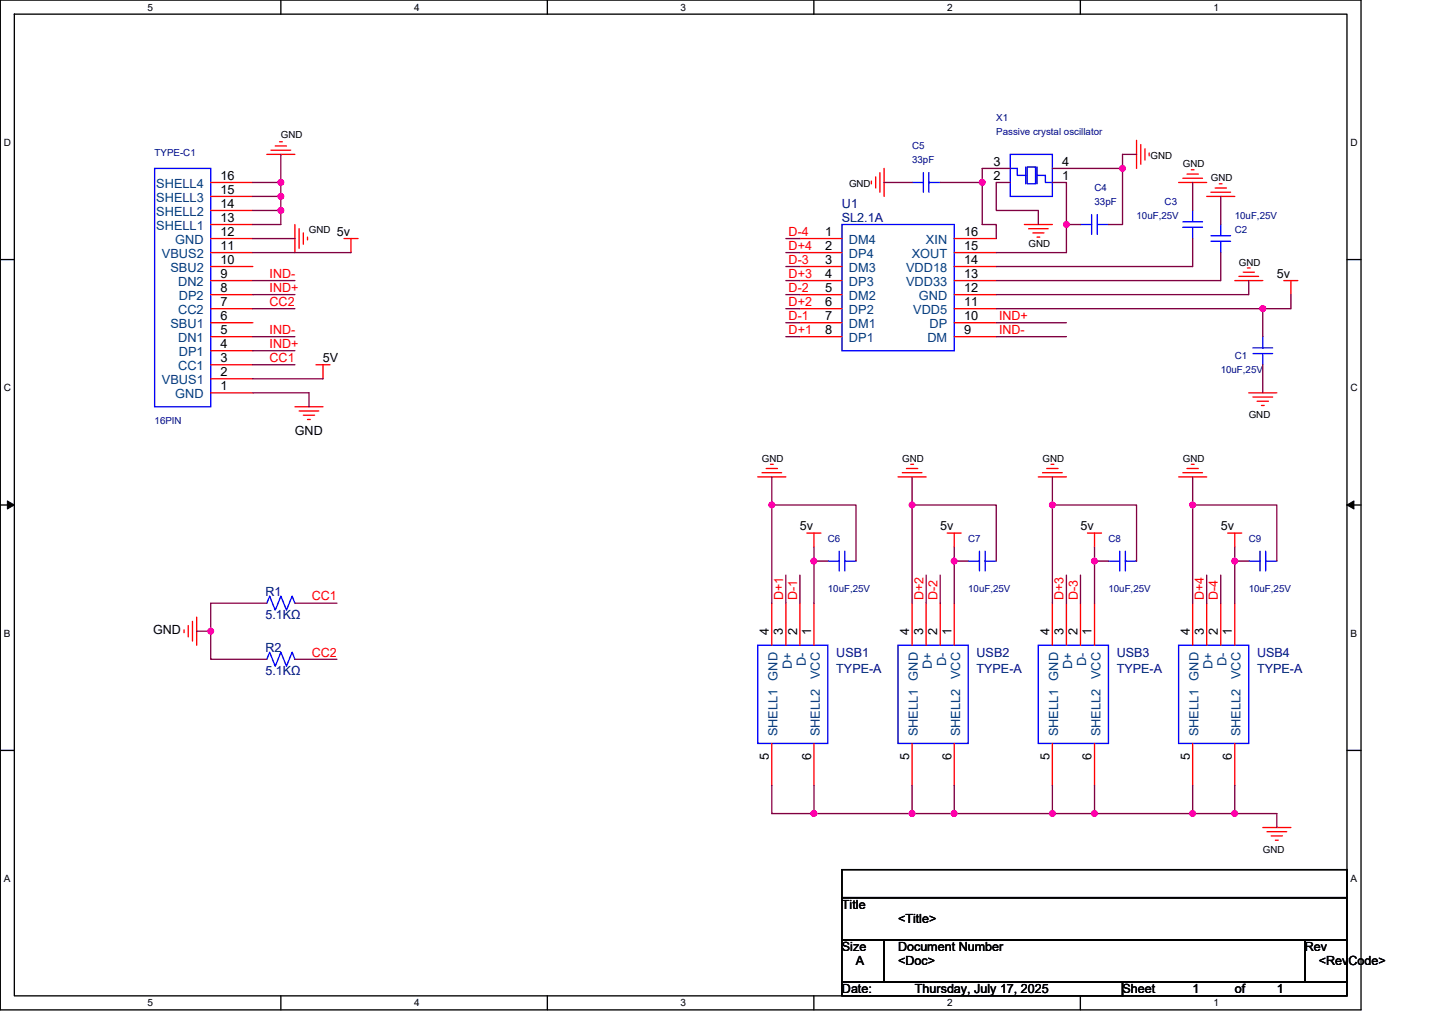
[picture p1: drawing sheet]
<svg xmlns="http://www.w3.org/2000/svg" width="297mm" height="210mm" viewBox="0 0 297 210" stroke-linecap="round" stroke-linejoin="round" font-family="sans-serif">
<path d="M.1 0h280.8v208.5h-280.8zM3 2.9h275v202.7h-275z" fill="none" stroke="#000" stroke-width=".28"/>
<g fill="#fff">
<path d="M30.5 .3h1.1v2.3h-1.1z"/>
<path d="M30.5 205.9h1.1v2.3h-1.1z"/>
</g>
<path d="M58 0v2.9M58 205.6v2.9" fill="none" stroke="#000" stroke-width=".28"/>
<g fill="#fff">
<path d="M85.5 .3h1.1v2.3h-1.1z"/>
<path d="M85.5 205.9h1.1v2.3h-1.1z"/>
</g>
<path d="M113 0v2.9M113 205.6v2.9" fill="none" stroke="#000" stroke-width=".28"/>
<g fill="#fff">
<path d="M140.5 .3h1.1v2.3h-1.1z"/>
<path d="M140.5 205.9h1.1v2.3h-1.1z"/>
</g>
<path d="M168 0v2.9M168 205.6v2.9" fill="none" stroke="#000" stroke-width=".28"/>
<g fill="#fff">
<path d="M195.5 .3h1.2v2.3h-1.2z"/>
<path d="M195.5 205.9h1.2v2.3h-1.2z"/>
</g>
<path d="M223 0v2.9M223 205.6v2.9" fill="none" stroke="#000" stroke-width=".28"/>
<g fill="#fff">
<path d="M250.5 .3h1.2v2.3h-1.2z"/>
<path d="M250.5 205.9h1.2v2.3h-1.2z"/>
<path d="M.8 28.3h1.5v2.3h-1.5z"/>
<path d="M278.8 28.3h1.5v2.3h-1.5z"/>
<path d="M.8 78.9h1.5v2.3h-1.5z"/>
<path d="M278.8 78.9h1.5v2.3h-1.5z"/>
</g>
<path d="M.1 53.6h2.9M278 53.6h2.9" fill="none" stroke="#000" stroke-width=".28"/>
<g fill="#fff">
<path d="M.8 129.6h1.4v2.3h-1.4z"/>
<path d="M278.8 129.6h1.4v2.3h-1.4z"/>
</g>
<path d="M.1 104.3h2.9M278 104.3h2.9" fill="none" stroke="#000" stroke-width=".28"/>
<path d="M1.5 103.4l1.5 .9-1.5 .8zM278 104.3l1.5-.9v1.7z" fill="#000" stroke="#000" stroke-width=".21"/>
<g fill="#fff">
<path d="M.8 180.3h1.4v2.3h-1.4z"/>
<path d="M278.8 180.3h1.4v2.3h-1.4z"/>
</g>
<path d="M.1 154.9h2.9M278 154.9h2.9M173.8 179.6h104.2v5.7h-104.2zM173.8 194h8.7v8.7h-8.7zM173.8 185.3h104.2v8.7h-104.2zM182.5 194h86.9v8.7h-86.9zM269.4 194h8.6v8.7h-8.6zM173.8 202.7h57.9v2.9h-57.9zM231.7 202.7h46.3v2.9h-46.3z" fill="none" stroke="#000" stroke-width=".28"/>
<g fill="none" stroke="#f00" stroke-width=".28">
<path d="M43.5 37.7h8.7M55.1 31.9h5.8M55.9 31h4.1M56.8 30.1h2.3M57.7 29.3h.6M179.9 37.4v.6M180.8 36.5v2.3M181.6 35.6v4.1M182.5 34.8v5.8M188.3 37.7h.1M194.1 37.7h.1M208.6 37.7h.1"/>
<path d="M208.6 34.8h.1M217.2 37.7h.1M217.2 34.8h.1M234.6 29v5.8M235.5 29.8v4.1M236.3 30.7v2.3M237.2 31.6v.6M243.3 37.7h5.8M244.2 36.8h4M245 35.9h2.4M245.9 35.1h.6M250 39.7h4"/>
<path d="M250.8 38.8h2.3M251.7 38h.6M43.5 57.9h8.7M43.5 55h8.7M43.5 52.2h8.7M43.5 49.3h8.7M43.5 46.4h8.7M43.5 43.5h8.7M43.5 40.6h8.7M60.9 46.4v5.8M61.7 47.2v4.1M62.6 48.1v2.3"/>
<path d="M63.5 49v.5M71 49.3h2.9M72.5 49.3v2.9M165.1 49.3h8.7M165.1 52.2h8.7M165.1 55h8.7M165.1 57.9h8.7M197 57.9h8.7M197 55h8.7M197 52.2h8.7M197 49.3h8.7M211.5 46.4h5.7"/>
<path d="M212.3 47.2h4.1M213.2 48.1h2.3M214.1 49h.5M223 46.4h.1M228.8 46.4h.1M246.2 43.5h.1M246.2 49.3h.1M249.1 40.6h5.8M252 46.4h.1M252 52.2h.1M254.9 57.9h5.8M255.8 57.1h4"/>
<path d="M256.6 56.2h2.3M257.5 55.3h.6M265 57.9h2.9M266.5 57.9v2.9M43.5 78.2h8.7M43.5 75.3h8.7M43.5 72.4h8.7M43.5 69.5h8.7M43.5 66.6h8.7M43.5 63.7h8.7M43.5 60.8h8.7M65.2 75.3h2.9"/>
<path d="M66.7 75.3v2.9M165.1 60.8h8.7M165.1 63.7h8.7M165.1 66.6h8.7M165.1 69.5h8.7M197 69.5h8.7M197 66.6h8.7M197 63.7h8.7M197 60.8h8.7M260.7 69.5h.1M260.7 75.3h.1M43.5 81.1h8.7"/>
<path d="M60.9 84h5.8M61.7 84.9h4.1M62.6 85.7h2.3M63.5 86.6h.5M156.4 98.5h5.8M157.3 97.6h4.1M158.2 96.7h2.3M159 95.9h.6M185.4 98.5h5.8M186.2 97.6h4.1M187.1 96.7h2.3M188 95.9h.6"/>
<path d="M214.3 98.5h5.8M215.2 97.6h4.1M216.1 96.7h2.3M217 95.9h.5M243.3 98.5h5.8M244.2 97.6h4M245 96.7h2.4M245.9 95.9h.6M257.8 81.1h5.8M258.6 82h4.1M259.5 82.8h2.3M260.4 83.7h.6"/>
<path d="M166.6 110.1h2.9M168 110.1v2.8M170.9 115.8h.1M176.7 115.8h.1M195.5 110.1h2.9M197 110.1v2.8M199.9 115.8h.1M205.7 115.8h.1M224.5 110.1h2.9M225.9 110.1v2.8M228.8 115.8h.1M234.6 115.8h.1"/>
<path d="M253.4 110.1h2.9M254.9 110.1v2.8M257.8 115.8h.1M263.6 115.8h.1M38 130v.6M38.9 129.2v2.3M39.7 128.3v4.1M40.6 127.4v5.8M55.1 124.5h.1M55.1 136.1h.1M60.9 124.5h.1M60.9 136.1h.1"/>
<path d="M159.3 124.5v8.7M162.2 124.5v8.7M165.1 124.5v8.7M168 124.5v8.7M188.3 124.5v8.7M191.2 124.5v8.7M194.1 124.5v8.7M197 124.5v8.7M217.2 124.5v8.7M220.1 124.5v8.7M223 124.5v8.7M225.9 124.5v8.7"/>
<path d="M246.2 124.5v8.7M249.1 124.5v8.7M252 124.5v8.7M254.9 124.5v8.7M159.3 153.5v8.7M168 153.5v8.7M188.3 153.5v8.7M197 153.5v8.7M217.2 153.5v8.7M225.9 153.5v8.7M246.2 153.5v8.7M254.9 153.5v8.7"/>
<path d="M260.7 170.9h5.8M261.5 171.7h4.1M262.4 172.6h2.3M263.3 173.5h.6"/>
</g>
<g fill="none" stroke="#00f" stroke-width=".28">
<path d="M31.9 34.8h11.6v49.2h-11.6zM188.3 37.7h2.3M190.6 35.6v4.1M191.7 35.6v4.1M191.7 37.7h2.4M208.6 31.9h8.6v8.7h-8.6zM208.6 34.8h1.4v1.4h1.7M211.7 34.5v3.5M212 34.5h1.8v3.5h-1.8zM214.1 34.5v3.5M214.1 36.2h1.7v1.5h1.4M173.8 46.4h23.2v26h-23.2z"/>
<path d="M223 46.4h2.3M225.3 44.3v4.1M226.5 44.3v4.1M226.5 46.4h2.3M244.2 45.8h4M244.2 46.9h4M246.2 43.5v2.3M246.2 46.9v2.4M250 48.7h4M250 49.8h4M252 46.4v2.3M252 49.8v2.4"/>
<path d="M258.6 71.8h4.1M258.6 73h4.1M260.7 69.5v2.3M260.7 73v2.3M170.9 115.8h2.3M173.2 113.8v4.1M174.4 113.8v4.1M174.4 115.8h2.3M199.9 115.8h2.3M202.2 113.8v4.1M203.3 113.8v4.1M203.3 115.8h2.4"/>
<path d="M228.8 115.8h2.3M231.1 113.8v4.1M232.3 113.8v4.1M232.3 115.8h2.3M257.8 115.8h2.3M260.1 113.8v4.1M261.3 113.8v4.1M261.3 115.8h2.3M55.1 124.5l.6-1.4 1.1 2.9 1.2-2.9 1.1 2.9 1.2-2.9 .6 1.4M55.1 136.1l.6-1.4 1.1 2.9 1.2-2.9 1.1 2.9 1.2-2.9 .6 1.4M156.4 133.2h14.5v20.3h-14.5zM185.4 133.2h14.5v20.3h-14.5z"/>
<path d="M214.3 133.2h14.5v20.3h-14.5zM243.3 133.2h14.5v20.3h-14.5z"/>
</g>
<g fill="none" stroke="#800040" stroke-width=".28">
<path d="M52.2 37.7h5.8M58 37.7v2.9M58 31.9v5.8M182.5 37.7h5.8M194.1 37.7h8.7M202.8 37.7v8.7h2.9v2.9M208.6 37.7h-2.9v5.8h8.6v2.9M208.6 34.8h-5.8v2.9M217.2 34.8h14.5M217.2 37.7h2.9v8.7M231.7 34.8v11.6h-2.9M234.6 31.9h-2.9v2.9"/>
<path d="M246.2 37.7v5.8M52.2 49.3h8.7M52.2 57.9h8.7M52.2 43.5h5.8M52.2 40.6h5.8M52.2 52.2h20.3M58 43.5v2.9h-5.8M58 40.6v2.9M162.2 49.3h2.9M162.2 52.2h2.9M162.2 55h2.9M162.2 57.9h2.9"/>
<path d="M220.1 46.4h2.9M220.1 46.4v5.8h-14.4M246.2 49.3v5.7h-40.5M252 52.2v5.7h-46.3M252 40.6v5.8M257.8 57.9v2.9h-52.1M52.2 60.8h8.7M52.2 63.7h8.7M52.2 75.3h8.7M52.2 69.5h8.7M52.2 72.4h8.7M52.2 78.2h14.5"/>
<path d="M162.2 60.8h2.9M162.2 63.7h2.9M162.2 66.6h2.9M162.2 69.5h2.9M205.7 69.5h14.4M205.7 63.7h55M205.7 66.6h14.4M260.7 63.7v5.8M260.7 75.3v5.8M266.5 60.8v2.9h-5.8M52.2 81.1h11.6v2.9M159.3 98.5v5.8"/>
<path d="M188.3 98.5v5.8M217.2 98.5v5.8M246.2 98.5v5.8M159.3 104.3v20.2M159.3 104.3h17.4v11.5M162.2 118.7v5.8M165.1 118.7v5.8M168 112.9v2.9M168 115.8v8.7M168 115.8h2.9M188.3 104.3v20.2M188.3 104.3h17.4v11.5"/>
<path d="M191.2 118.7v5.8M194.1 118.7v5.8M197 115.8h2.9M197 112.9v2.9M197 115.8v8.7M217.2 104.3v20.2M217.2 104.3h17.4v11.5M220.1 118.7v5.8M223 118.7v5.8M225.9 115.8h2.9M225.9 112.9v2.9M225.9 115.8v8.7"/>
<path d="M246.2 104.3v20.2M246.2 104.3h17.4v11.5M249.1 118.7v5.8M252 118.7v5.8M254.9 112.9v2.9M254.9 115.8h2.9M254.9 115.8v8.7M40.6 130.3h2.9M43.5 130.3v5.8h11.6M55.1 124.5h-11.6v5.8M60.9 124.5h8.7M60.9 136.1h8.7"/>
<path d="M159.3 162.2v5.8h8.7M168 162.2v5.8M168 168h20.3M188.3 168h8.7M188.3 162.2v5.8M197 168h20.2M197 162.2v5.8M217.2 168h8.7M217.2 162.2v5.8M225.9 168h20.3M225.9 162.2v5.8M246.2 168h8.7"/>
<path d="M246.2 162.2v5.8M254.9 168h8.7v2.9M254.9 162.2v5.8"/>
</g>
<g fill="#f0f" stroke="#f0f" stroke-width=".28">
<circle cx="260.7" cy="63.7" r=".57"/>
<circle cx="220.1" cy="46.3" r=".57"/>
<circle cx="231.7" cy="34.8" r=".57"/>
<circle cx="202.8" cy="37.7" r=".57"/>
<circle cx="58" cy="37.7" r=".57"/>
<circle cx="58" cy="43.5" r=".57"/>
<circle cx="58" cy="40.6" r=".57"/>
<circle cx="43.5" cy="130.3" r=".57"/>
<circle cx="188.3" cy="168" r=".57"/>
<circle cx="168" cy="168" r=".57"/>
<circle cx="217.2" cy="168" r=".57"/>
<circle cx="197" cy="168" r=".57"/>
<circle cx="225.9" cy="168" r=".57"/>
<circle cx="254.9" cy="168" r=".57"/>
<circle cx="246.2" cy="168" r=".57"/>
<circle cx="168" cy="115.8" r=".57"/>
<circle cx="225.9" cy="115.8" r=".57"/>
<circle cx="254.9" cy="115.8" r=".57"/>
<circle cx="159.3" cy="104.3" r=".57"/>
<circle cx="197" cy="115.8" r=".57"/>
<circle cx="188.3" cy="104.3" r=".57"/>
<circle cx="217.2" cy="104.3" r=".57"/>
<circle cx="246.2" cy="104.3" r=".57"/>
</g>
<g font-size="2.6">
<text x="205.1" y="34.2">3</text>
<text x="219.3" y="34.2">4</text>
<text x="45.5" y="40">15</text>
<text x="45.5" y="37.1">16</text>
<text x="205.1" y="37.1">2</text>
<text x="219.3" y="37.1">1</text>
<text x="45.5" y="45.8">13</text>
<text x="45.5" y="42.9">14</text>
<text x="45.5" y="51.6">11</text>
<text x="45.5" y="48.7">12</text>
<text x="69.6" y="48.7">5v</text>
<text x="170.3" y="48.7">1</text>
<text x="170.3" y="51.6">2</text>
<text x="199" y="51.6">15</text>
<text x="199" y="48.7">16</text>
<text x="45.5" y="57.3">9</text>
<text x="45.5" y="54.4">10</text>
<text x="170.3" y="54.4">3</text>
<text x="170.3" y="57.3">4</text>
<text x="199" y="57.3">13</text>
<text x="199" y="54.4">14</text>
<text x="263.6" y="57.4">5v</text>
<text x="45.5" y="63.1">7</text>
<text x="45.5" y="60.2">8</text>
<text x="170.3" y="60.2">5</text>
<text x="170.3" y="63.1">6</text>
<text x="199" y="63.1">11</text>
<text x="199" y="60.2">12</text>
<text x="45.5" y="68.9">5</text>
<text x="45.5" y="66">6</text>
<text x="45.5" y="71.8">4</text>
<text x="170.3" y="66">7</text>
<text x="170.3" y="68.9">8</text>
<text x="199" y="68.9">9</text>
<text x="199" y="66">10</text>
<text x="45.5" y="74.7">3</text>
<text x="45.5" y="77.6">2</text>
<text x="66.7" y="74.7">5V</text>
<text x="45.5" y="80.5">1</text>
<text x="60.9" y="89.8">GND</text>
<text x="165.1" y="109.5">5v</text>
<text x="194.1" y="109.5">5v</text>
<text x="223" y="109.5">5v</text>
<text x="252" y="109.5">5v</text>
<text x="31.6" y="130.9">GND</text>
<text x="158.7" y="131.2" transform="rotate(-90 158.7 131.2)">4</text>
<text x="161.6" y="131.2" transform="rotate(-90 161.6 131.2)">3</text>
<text x="164.5" y="131.2" transform="rotate(-90 164.5 131.2)">2</text>
<text x="167.4" y="131.2" transform="rotate(-90 167.4 131.2)">1</text>
<text x="187.7" y="131.2" transform="rotate(-90 187.7 131.2)">4</text>
<text x="190.6" y="131.2" transform="rotate(-90 190.6 131.2)">3</text>
<text x="193.5" y="131.2" transform="rotate(-90 193.5 131.2)">2</text>
<text x="196.4" y="131.2" transform="rotate(-90 196.4 131.2)">1</text>
<text x="216.6" y="131.2" transform="rotate(-90 216.6 131.2)">4</text>
<text x="219.5" y="131.2" transform="rotate(-90 219.5 131.2)">3</text>
<text x="222.4" y="131.2" transform="rotate(-90 222.4 131.2)">2</text>
<text x="225.3" y="131.2" transform="rotate(-90 225.3 131.2)">1</text>
<text x="245.6" y="131.2" transform="rotate(-90 245.6 131.2)">4</text>
<text x="248.5" y="131.2" transform="rotate(-90 248.5 131.2)">3</text>
<text x="251.4" y="131.2" transform="rotate(-90 251.4 131.2)">2</text>
<text x="254.3" y="131.2" transform="rotate(-90 254.3 131.2)">1</text>
<text x="158.7" y="157" transform="rotate(-90 158.7 157)">5</text>
<text x="167.4" y="157" transform="rotate(-90 167.4 157)">6</text>
<text x="187.7" y="157" transform="rotate(-90 187.7 157)">5</text>
<text x="196.4" y="157" transform="rotate(-90 196.4 157)">6</text>
<text x="216.6" y="157" transform="rotate(-90 216.6 157)">5</text>
<text x="225.3" y="157" transform="rotate(-90 225.3 157)">6</text>
<text x="245.6" y="157" transform="rotate(-90 245.6 157)">5</text>
<text x="254.3" y="157" transform="rotate(-90 254.3 157)">6</text>
<text x="173.8" y="187.7">Title</text>
<text x="185.4" y="190.6">&lt;Title&gt;</text>
<text x="173.8" y="196.4">Size</text>
<text x="185.4" y="196.4">Document Number</text>
<text x="269.4" y="196.4">Rev</text>
<text x="176.7" y="199.3">A</text>
<text x="185.4" y="199.3">&lt;Doc&gt;</text>
<text x="272.2" y="199.3">&lt;RevCode&gt;</text>
<text x="173.8" y="205">Date:</text>
<text x="188.9" y="205">Thursday, July 17, 2025</text>
<text x="231.7" y="205">Sheet</text>
<text x="246.2" y="205">1</text>
<text x="254.9" y="205">of</text>
<text x="263.6" y="205">1</text>
</g>
<g font-size="2.6" fill="#004080">
<text x="32.3" y="41.7">SHELL3</text>
<text x="32.3" y="38.8">SHELL4</text>
<text x="32.3" y="47.5">SHELL1</text>
<text x="32.3" y="44.6">SHELL2</text>
<text x="33.4" y="53.3">VBUS2</text>
<text x="36.2" y="50.4">GND</text>
<text x="175.2" y="50.4">DM4</text>
<text x="175.2" y="53.3">DP4</text>
<text x="188.2" y="53.3">XOUT</text>
<text x="191.1" y="50.4">XIN</text>
<text x="35.2" y="56.2">SBU2</text>
<text x="36.8" y="59.1">DN2</text>
<text x="175.2" y="56.2">DM3</text>
<text x="175.2" y="59.1">DP3</text>
<text x="187" y="59.1">VDD33</text>
<text x="187" y="56.2">VDD18</text>
<text x="36.8" y="64.9">CC2</text>
<text x="36.9" y="62">DP2</text>
<text x="175.2" y="62">DM2</text>
<text x="175.2" y="64.9">DP2</text>
<text x="188.5" y="64.9">VDD5</text>
<text x="189.7" y="62">GND</text>
<text x="35.2" y="67.8">SBU1</text>
<text x="36.8" y="70.7">DN1</text>
<text x="175.2" y="67.8">DM1</text>
<text x="175.2" y="70.7">DP1</text>
<text x="191.4" y="70.7">DM</text>
<text x="191.9" y="67.8">DP</text>
<text x="36.8" y="76.5">CC1</text>
<text x="36.9" y="73.6">DP1</text>
<text x="33.4" y="79.4">VBUS1</text>
<text x="36.2" y="82.3">GND</text>
<text x="166.3" y="137.5" transform="rotate(-90 166.3 137.5)">D-</text>
<text x="195.3" y="137.5" transform="rotate(-90 195.3 137.5)">D-</text>
<text x="224.2" y="137.5" transform="rotate(-90 224.2 137.5)">D-</text>
<text x="253.2" y="137.5" transform="rotate(-90 253.2 137.5)">D-</text>
<text x="163.4" y="138.1" transform="rotate(-90 163.4 138.1)">D+</text>
<text x="169.2" y="140.2" transform="rotate(-90 169.2 140.2)">VCC</text>
<text x="192.4" y="138.1" transform="rotate(-90 192.4 138.1)">D+</text>
<text x="198.2" y="140.2" transform="rotate(-90 198.2 140.2)">VCC</text>
<text x="221.3" y="138.1" transform="rotate(-90 221.3 138.1)">D+</text>
<text x="227.1" y="140.2" transform="rotate(-90 227.1 140.2)">VCC</text>
<text x="250.3" y="138.1" transform="rotate(-90 250.3 138.1)">D+</text>
<text x="256.1" y="140.2" transform="rotate(-90 256.1 140.2)">VCC</text>
<text x="160.5" y="152.1" transform="rotate(-90 160.5 152.1)">SHELL1 GND</text>
<text x="169.2" y="152.1" transform="rotate(-90 169.2 152.1)">SHELL2</text>
<text x="189.5" y="152.1" transform="rotate(-90 189.5 152.1)">SHELL1 GND</text>
<text x="198.2" y="152.1" transform="rotate(-90 198.2 152.1)">SHELL2</text>
<text x="218.4" y="152.1" transform="rotate(-90 218.4 152.1)">SHELL1 GND</text>
<text x="227.1" y="152.1" transform="rotate(-90 227.1 152.1)">SHELL2</text>
<text x="247.4" y="152.1" transform="rotate(-90 247.4 152.1)">SHELL1 GND</text>
<text x="256.1" y="152.1" transform="rotate(-90 256.1 152.1)">SHELL2</text>
</g>
<g font-size="2.6" fill="#000080">
<text x="173.8" y="42.9">U1</text>
<text x="173.8" y="45.8">SL2.1A</text>
<text x="54.8" y="123.1">R1</text>
<text x="54.8" y="127.7">5.1KΩ</text>
<text x="54.8" y="134.7">R2</text>
<text x="172.6" y="135.6">USB1</text>
<text x="201.6" y="135.6">USB2</text>
<text x="230.5" y="135.6">USB3</text>
<text x="259.5" y="135.6">USB4</text>
<text x="54.8" y="139.3">5.1KΩ</text>
<text x="172.6" y="139">TYPE-A</text>
<text x="201.6" y="139">TYPE-A</text>
<text x="230.5" y="139">TYPE-A</text>
<text x="259.5" y="139">TYPE-A</text>
</g>
<g font-size="2.6" fill="#f00">
<text x="162.8" y="48.7">D-4</text>
<text x="162.8" y="51.6">D+4</text>
<text x="55.6" y="57.4">IND-</text>
<text x="162.8" y="54.5">D-3</text>
<text x="162.8" y="57.4">D+3</text>
<text x="55.6" y="60.3">IND+</text>
<text x="55.6" y="63.2">CC2</text>
<text x="162.8" y="60.3">D-2</text>
<text x="162.8" y="63.2">D+2</text>
<text x="55.6" y="68.9">IND-</text>
<text x="55.6" y="71.8">IND+</text>
<text x="162.8" y="66.1">D-1</text>
<text x="162.8" y="68.9">D+1</text>
<text x="206.2" y="66.1">IND+</text>
<text x="206.2" y="68.9">IND-</text>
<text x="55.6" y="74.7">CC1</text>
<text x="64.3" y="124">CC1</text>
<text x="161.6" y="124" transform="rotate(-90 161.6 124)">D+1</text>
<text x="164.5" y="124" transform="rotate(-90 164.5 124)">D-1</text>
<text x="190.6" y="124" transform="rotate(-90 190.6 124)">D+2</text>
<text x="193.5" y="124" transform="rotate(-90 193.5 124)">D-2</text>
<text x="219.6" y="124" transform="rotate(-90 219.6 124)">D+3</text>
<text x="222.5" y="124" transform="rotate(-90 222.5 124)">D-3</text>
<text x="248.5" y="124" transform="rotate(-90 248.5 124)">D+4</text>
<text x="251.4" y="124" transform="rotate(-90 251.4 124)">D-4</text>
<text x="64.3" y="135.6">CC2</text>
</g>
<g font-size="2.1">
<text x="30.5" y="2.2">5</text>
<text x="85.5" y="2.2">4</text>
<text x="140.5" y="2.2">3</text>
<text x="195.5" y="2.2">2</text>
<text x="250.5" y="2.2">1</text>
<text x=".8" y="30.1">D</text>
<text x="278.8" y="30.1">D</text>
<text x=".8" y="80.8">C</text>
<text x="278.8" y="80.8">C</text>
<text x=".8" y="131.4">B</text>
<text x="278.8" y="131.4">B</text>
<text x=".8" y="182.1">A</text>
<text x="278.8" y="182.1">A</text>
<text x="30.5" y="207.8">5</text>
<text x="85.5" y="207.8">4</text>
<text x="140.5" y="207.8">3</text>
<text x="195.5" y="207.8">2</text>
<text x="250.5" y="207.8">1</text>
</g>
<g font-size="2">
<text x="58" y="28.5">GND</text>
<text x="237.5" y="32.8">GND</text>
<text x="244.2" y="34.5">GND</text>
<text x="175.3" y="38.6">GND</text>
<text x="250" y="37.4">GND</text>
<text x="63.8" y="48.2">GND</text>
<text x="212.3" y="51.1">GND</text>
<text x="255.8" y="54.8">GND</text>
<text x="257.8" y="86.4">GND</text>
<text x="157.3" y="95.4">GND</text>
<text x="186.2" y="95.4">GND</text>
<text x="215.2" y="95.4">GND</text>
<text x="244.2" y="95.4">GND</text>
<text x="260.7" y="176.1">GND</text>
</g>
<g font-size="2" fill="#000080">
<text x="205.7" y="25">X1</text>
<text x="205.7" y="27.9">Passive crystal oscillator</text>
<text x="31.9" y="32.2">TYPE-C1</text>
<text x="188.3" y="30.8">C5</text>
<text x="188.3" y="33.7">33pF</text>
<text x="225.9" y="39.5">C4</text>
<text x="225.9" y="42.4">33pF</text>
<text x="234.6" y="45.3">10uF,25V</text>
<text x="240.4" y="42.4">C3</text>
<text x="254.9" y="45.3">10uF,25V</text>
<text x="254.9" y="48.2">C2</text>
<text x="252" y="77.1">10uF,25V</text>
<text x="254.9" y="74.2">C1</text>
<text x="31.9" y="87.5">16PIN</text>
<text x="170.9" y="111.9">C6</text>
<text x="199.9" y="111.9">C7</text>
<text x="228.8" y="111.9">C8</text>
<text x="257.8" y="111.9">C9</text>
<text x="170.9" y="122.3">10uF,25V</text>
<text x="199.9" y="122.3">10uF,25V</text>
<text x="228.8" y="122.3">10uF,25V</text>
<text x="257.8" y="122.3">10uF,25V</text>
</g>
</svg>
